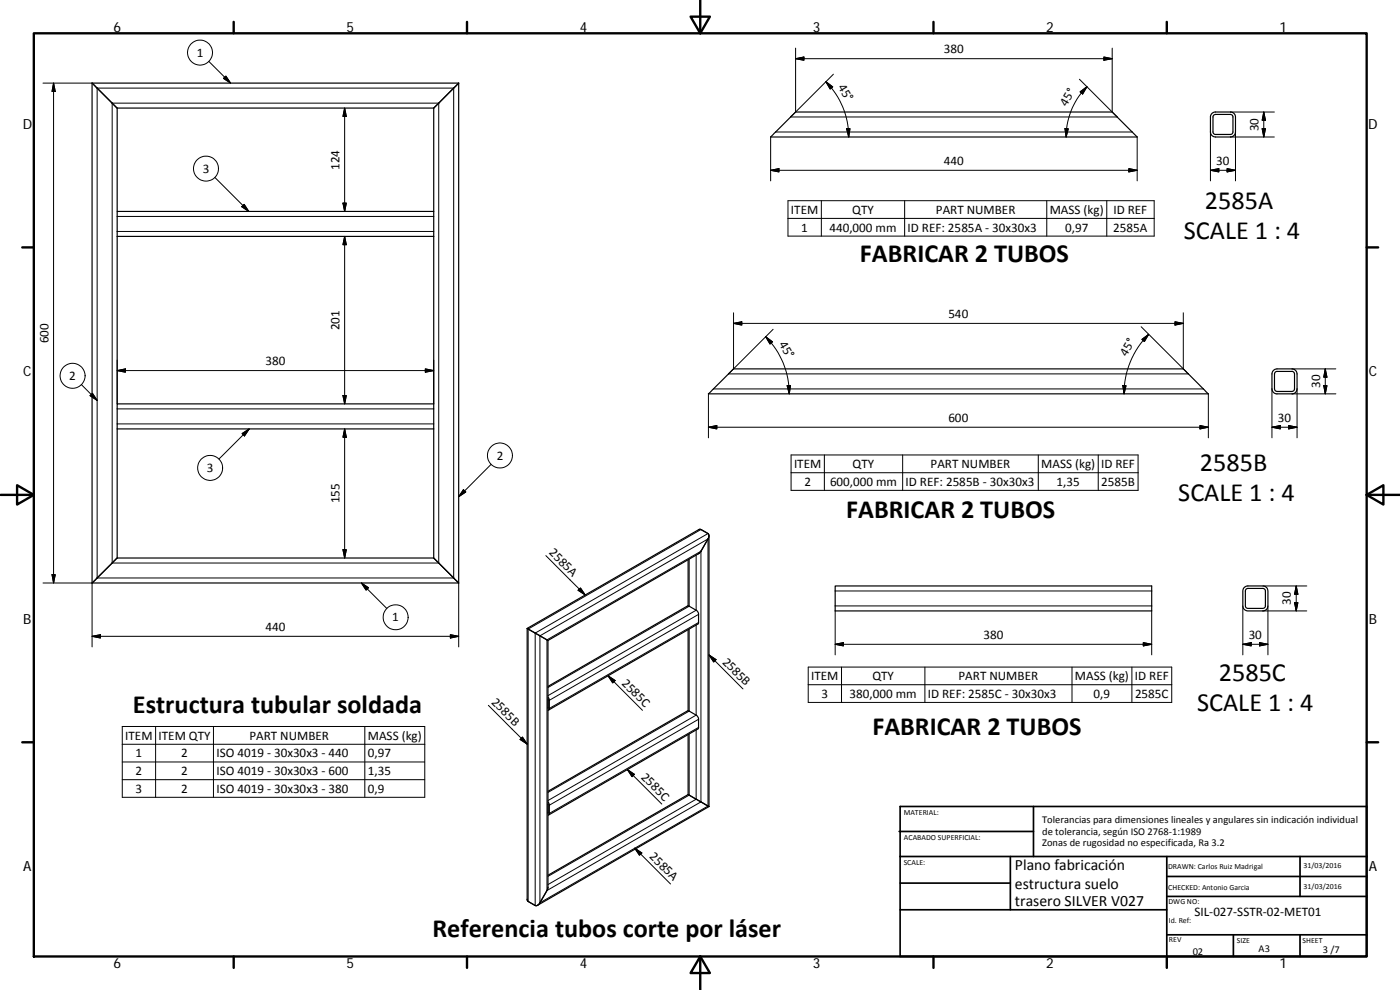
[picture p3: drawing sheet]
<svg xmlns="http://www.w3.org/2000/svg" width="420mm" height="297mm" viewBox="0 0 420 297" stroke-linecap="round" stroke-linejoin="round" font-family="sans-serif">
<g fill="none" stroke="#000" stroke-width=".36">
<path d="M27.6 24.9v150M27.6 24.9h110.1M27.6 24.9l7.6 7.5M35.2 32.4h95M35.2 32.4v31M130.2 32.4v31M137.7 24.9l-7.5 7.5M137.7 24.9v150M237.5 34.8l1.2-1.2h95.1l7.5 7.5h-110zM363.7 34l.8-.4h4.8a1.52 1.52 0 0 1 1.5 1.5v4.5a1.56 1.56 0 0 1-1.5 1.5h-4.5a1.52 1.52 0 0 1-1.5-1.5v-4.5zM364.2 34.6l.6-.3h4.5l.6 .3v5.4l-.5 .3h-4.8l-.3-.1-.3-.6zM35.2 70.9h95"/>
<path d="M35.2 70.9v50.3M130.2 63.4h-95v7.5M130.2 63.4v7.5M130.2 70.9v50.3M212.6 118.2l7.5-7.5h135l7.5 7.5zM382.2 111.1l1-.4h4.6a1.56 1.56 0 0 1 1.5 1.5v4.5a1.52 1.52 0 0 1-1.5 1.5h-4.6a1.52 1.52 0 0 1-1.5-1.5v-4.5zM382.7 111.7l.4-.3h4.8l.3 .2 .3 .6v4.5l-.2 .5-.5 .3h-4.6l-.5-.3-.2-.5v-4.5zM35.2 128.7h95M35.2 128.7v38.7M130.2 121.2v7.5M130.2 121.2h-95v7.5M130.2 128.7v38.7"/>
<path d="M27.6 174.9h110.1M35.2 167.4l-7.6 7.5M35.2 167.4h95M130.2 167.4l7.5 7.5M206.5 167.9v13.9M212.8 160.7v81.3M250.6 175.8h95v7.5h-95zM373.5 176.2l1-.4h4.5a1.52 1.52 0 0 1 1.5 1.5v4.5a1.52 1.52 0 0 1-1.5 1.5h-4.5a1.52 1.52 0 0 1-1.5-1.5v-4.5zM374 176.8l.5-.2h4.5l.5 .2 .3 .5v4.5l-.3 .5-.5 .2h-4.5l-.5-.2-.3-.5v-4.5zM158.2 188.6v81.2l.3 .7 2.1 1.2a1.31 1.31 0 0 0 1.4-.8l2.3-3.9 .2-.8v-74M158.2 188.6l51.4-29.7h.8l2.1 1.2a1.24 1.24 0 0 1 0 1.6l-2.6 4.3-45.4 26.2M158.2 188.6l6.3 3.6"/>
<path d="M206.5 188.9v24.4M164.5 209.1l.4 .8v2.7l-.1 .3-.3 .2M164.5 206l41.8-24.2h.4l2.2 1.3 .7 .8v3l-.2 .3-44.7 25.8M164.5 209.6v3M164.5 237.4l41.8-24.1h.4l2.2 1.3 .7 .8v3l-.2 .3-44.7 25.8M206.5 238.4l6.3 3.6M206.5 238.4l-42 24.2M206.5 220.4v18M164.5 241.1v2.9M164.5 240.6l.4 .8v2.7l-.2 .4h-.2M212.8 242l-51.5 29.6"/>
</g>
<g fill="none" stroke="#000" stroke-width=".3">
<path d="M62.7 18.4l6.5 6.5M238.8 14.4v19.2M238.8 17.6l2.5-.5v1zM331.3 17.1l2.5 .5-2.5 .5zM333.8 14.4v19.2M333.8 17.6h-95M12.9 24.9h14.7M16.1 24.9l.5 2.6h-1zM16.1 24.9v150M29.2 26.4h107v147h-107zM33.7 30.9h98v138h-98zM67.1 23.5l.7-.7 1.4 2.1z"/>
<path d="M103.4 32.4v31M103.4 32.4l.5 2.5h-1zM232.8 39.6h107M247.9 24.5a23.5 23.5 0 0 1 6.8 16.6M247.9 24.5l2 1.6-.8 .6zM250.1 22.3l-12.8 12.8h98l-11.4-11.3M254.1 38.6h1l-.4 2.5zM319.6 38.6h1l-.6 2.5zM324.2 27.6l2-1.6-1.3 2.2zM326.2 26a21.1 21.1 0 0 0-6.2 15.1M363.3 39.6v14.7M369.3 33.6h13.1"/>
<path d="M370.8 39.6v14.7M378.8 38.6h1l-.5 2.5zM379.3 33.6l.5 2.5h-1zM379.3 33.6v7.5M64.5 53.2l10.2 10.2M231.3 51.1h110M231.3 41.1v13.2M231.3 51.1l2.5-.5v1zM338.8 50.6l2.5 .5-2.5 .5zM341.3 41.1v13.2M363.3 51.1l2.5-.5v1zM363.3 51.1h7.5"/>
<path d="M368.3 50.6l2.5 .5-2.5 .5zM369.3 41.1h13.1M35.2 64.9h95M35.2 69.4h95M72.5 62l.8-.7 1.4 2.1zM102.9 60.9h1l-.5 2.5zM103.4 70.9v50.3M103.4 70.9l.5 2.5h-1zM236.5 60.2h109.9v10.6h-109.9zM236.5 65.5h109.9M246.5 60.2v10.6M271.5 60.2v10.6"/>
<path d="M314.1 60.2v10.6M332.2 60.2v10.6M220.1 93.9v16.8M220.1 97l2.5-.5v1zM220.1 97h135M342.5 98l14.1 14.2h-138l13.4-13.4M352.6 96.5l2.5 .5-2.5 .5zM355.1 93.9v16.8M24.4 115.4l4.8 4.7M27.7 118l1.5 2.1-2.2-1.4zM35.2 108v13.2M35.2 111.2l2.4-.5v1z"/>
<path d="M35.2 111.2h95M102.9 118.7h1l-.5 2.5zM127.6 110.7l2.6 .5-2.6 .5zM130.2 108v13.2M212.6 118.2v13.2M214.1 116.7h147M229.8 101a24.1 24.1 0 0 1 7.1 17.2M229.8 101l2 1.6-.7 .6zM236.2 115.7h1l-.3 2.5zM337 115.7h.9l-.6 2.5zM342.7 101.8l2-1.5-1.3 2.2zM344.7 100.3a25.1 25.1 0 0 0-7.4 17.9"/>
<path d="M362.6 118.2v13.2M381.7 116.7v14.7M387.8 110.7h13.1M387.8 118.2h13.1M389.3 116.7v14.7M397.3 115.7h.9l-.5 2.5zM397.7 110.7v7.5M397.7 110.7l.5 2.5h-.9zM35.2 122.7h95M35.2 127.2h95M72.7 130.1l2.1-1.4-1.4 2.1zM74.8 128.7l-9.1 9"/>
<path d="M103.4 128.7v38.7M103.4 128.7l.5 2.5h-1zM147.4 139.3l-9.7 9.7M212.6 128.2l2.5-.5v1zM212.6 128.2h150M237.4 136.5h104.2v10.6h-104.2zM247.4 136.5v10.6M270.9 136.5v10.6M311.6 136.5v10.6M329.6 136.5v10.6M360.1 127.7l2.5 .5-2.5 .5zM381.7 128.2l2.5-.5v1z"/>
<path d="M381.7 128.2h7.6M386.7 127.7l2.6 .5-2.6 .5zM139.1 146.9l.7 .7-2.1 1.4zM210.4 158.9l-51.9 29.8v81.8M237.4 141.8h104.2M12.9 174.9h14.7v19.2M15.6 172.4h1l-.5 2.5zM102.9 164.9h1l-.5 2.5zM108.5 174.9l2.1 1.4-.7 .8zM108.5 174.9l7.6 7.7M137.7 174.9v19.2M163.8 166.7l11.8 11.8"/>
<path d="M173.5 177.1l.7-.7 1.4 2.1zM206.8 167.8v14.1l-42.3 24.4M208.9 166.5v16.6l-44.4 25.6M212.5 160.1l-51.9 29.8v81.8M250.6 177.3h95M379 175.8h13.2M389 175.8l.5 2.5h-1zM389 175.8v7.5M27.6 190.9h110.1M27.6 190.9l2.6-.5v1zM135.2 190.4l2.5 .5-2.5 .5zM162 190.8l50.5-29.1v80.2l-50.5 29z"/>
<path d="M164.2 192l46.2-26.6v75.2l-46.2 26.6zM206.8 188.8v24.6l-42.3 24.4M208.9 187.5v27.1l-44.4 25.6M209.6 184.3l-44.7 25.8M209.6 186.8l-44.7 25.8M212.8 196.5l10.2 10.2M212.8 196.5l2.1 1.4-.7 .7zM250.6 193.3l2.5-.5v1zM250.6 193.3h95M250.6 181.8h95M250.6 183.3v13.2M343.1 192.8l2.5 .5-2.5 .5z"/>
<path d="M345.6 183.3v13.2M373 193.3l2.5-.5v1zM373 193.3h7.5M373 181.8v14.7M378 192.8l2.5 .5-2.5 .5zM379 183.3h13.2M380.5 181.8v14.7M388.5 180.8h1l-.5 2.5zM36.7 218h90.8v21.2h-90.8zM46.7 218v21.2M64.1 218v21.2M109.5 218v21.2"/>
<path d="M146.6 211.6l11.6 11.7M164.5 212.4h.1M164.5 209.9v.1M182.5 202.8l10.3 10.3M182.5 202.8l2.1 1.4-.7 .7zM208.9 219v20.8l-44.4 25.6M209.6 215.8l-44.7 25.8M209.6 218.2l-44.7 25.9M242.6 200.2h109.1v10.6h-109.1zM242.6 205.4h109.1M252.5 200.2v10.6M277.6 200.2v10.6"/>
<path d="M321.7 200.2v10.6M339.7 200.2v10.6M36.7 223.3h90.8M36.7 228.6h90.8M36.7 233.9h90.8M156.8 221.1l1.4 2.2-2.1-1.4zM188.3 230.9l10.3 10.4M188.3 230.9l2.1 1.4-.7 .7zM206.8 220.2v18.4l-42.3 24.4M164.5 243.9h.1M164.5 241.4h.1M190.5 254.5l10.7 10.7"/>
<path d="M190.5 254.5l2.1 1.4-.7 .7z"/>
<circle cx="60" cy="15.8" r="3.7"/>
<circle cx="61.8" cy="50.6" r="3.7"/>
<circle cx="21.8" cy="112.8" r="3.8"/>
<circle cx="150" cy="136.7" r="3.8"/>
<circle cx="63.1" cy="140.4" r="3.7"/>
<circle cx="118.7" cy="185.2" r="3.8"/>
</g>
<g fill="none" stroke="#000" stroke-width=".71">
<path d="M10.1 10h400.1v277h-400.1zM70.1 6.6v3.4M140.2 6.6v3.4M207.3 5h5.8l-2.9 5zM210.2 0v10M280.2 6.6v3.4M350.2 6.6v3.4M6.7 74.2h3.4M410.2 74.2h3.4M.2 148.5h9.9M5.1 145.6l5 2.9-5 2.9zM410.2 148.5l5-2.9v5.8z"/>
<path d="M410.2 148.5h9.9M6.7 222.7h3.4M410.2 222.7h3.4M70.1 287v3.4M140.2 287v3.4M210.2 287l2.9 5h-5.8zM210.2 287v10M280.2 287v3.4M350.2 287v3.4"/>
</g>
<g fill="none" stroke="#000" stroke-width=".51">
<path d="M269.8 249.5h40.4M270.1 257h140.1M270.1 242h140.1v45h-140.1zM303.2 257v16M310.2 242v15M350.2 257v30M390.2 257v12M270.1 273h80.1M270.1 265h33.1M350.2 269h60M350.2 263h60M350.2 280.5h60"/>
<path d="M370.2 280.5v6.5M390.2 280.5v6.5"/>
</g>
<g fill="#000" stroke="#000" stroke-width=".3">
<path d="M238.8 17.6l2.5-.5v1zM331.3 17.1l2.5 .5-2.5 .5zM16.1 24.9l.5 2.6h-1zM67.1 23.5l.7-.7 1.4 2.1zM103.4 32.4l.5 2.5h-1zM247.9 24.5l2 1.6-.8 .6zM254.1 38.6h1l-.4 2.5zM319.6 38.6h1l-.6 2.5zM324.2 27.6l2-1.6-1.3 2.2zM378.8 38.6h1l-.5 2.5zM379.3 33.6l.5 2.5h-1zM231.3 51.1l2.5-.5v1z"/>
<path d="M338.8 50.6l2.5 .5-2.5 .5zM363.3 51.1l2.5-.5v1zM368.3 50.6l2.5 .5-2.5 .5zM72.5 62l.8-.7 1.4 2.1zM102.9 60.9h1l-.5 2.5zM103.4 70.9l.5 2.5h-1zM220.1 97l2.5-.5v1zM352.6 96.5l2.5 .5-2.5 .5zM27.7 118l1.5 2.1-2.2-1.4zM35.2 111.2l2.4-.5v1zM102.9 118.7h1l-.5 2.5zM127.6 110.7l2.6 .5-2.6 .5z"/>
<path d="M229.8 101l2 1.6-.7 .6zM236.2 115.7h1l-.3 2.5zM337 115.7h.9l-.6 2.5zM342.7 101.8l2-1.5-1.3 2.2zM397.3 115.7h.9l-.5 2.5zM397.7 110.7l.5 2.5h-.9zM72.7 130.1l2.1-1.4-1.4 2.1zM103.4 128.7l.5 2.5h-1zM212.6 128.2l2.5-.5v1zM360.1 127.7l2.5 .5-2.5 .5zM381.7 128.2l2.5-.5v1zM386.7 127.7l2.6 .5-2.6 .5z"/>
<path d="M139.1 146.9l.7 .7-2.1 1.4zM15.6 172.4h1l-.5 2.5zM102.9 164.9h1l-.5 2.5zM108.5 174.9l2.1 1.4-.7 .8zM173.5 177.1l.7-.7 1.4 2.1zM389 175.8l.5 2.5h-1zM27.6 190.9l2.6-.5v1zM135.2 190.4l2.5 .5-2.5 .5zM212.8 196.5l2.1 1.4-.7 .7zM250.6 193.3l2.5-.5v1zM343.1 192.8l2.5 .5-2.5 .5zM373 193.3l2.5-.5v1z"/>
<path d="M378 192.8l2.5 .5-2.5 .5zM388.5 180.8h1l-.5 2.5zM182.5 202.8l2.1 1.4-.7 .7zM156.8 221.1l1.4 2.2-2.1-1.4zM188.3 230.9l2.1 1.4-.7 .7zM190.5 254.5l2.1 1.4-.7 .7z"/>
</g>
<g font-size="7.9">
<text x="361.6" y="62.8">2585A</text>
<text x="355.3" y="71.8">SCALE 1 : 4</text>
<text x="258.1" y="78.7">FABRICAR 2 TUBOS</text>
<text x="360.1" y="141.4">2585B</text>
<text x="253.9" y="155.5">FABRICAR 2 TUBOS</text>
<text x="353.6" y="150.4">SCALE 1 : 4</text>
<text x="365.7" y="204.2">2585C</text>
<text x="39.9" y="213.9">Estructura tubular soldada</text>
<text x="359.3" y="213.3">SCALE 1 : 4</text>
<text x="261.8" y="220.6">FABRICAR 2 TUBOS</text>
<text x="129.8" y="281.1">Referencia tubos corte por láser</text>
</g>
<g font-size="4.7">
<text x="304.6" y="261.2">Plano fabricación</text>
<text x="304.6" y="266.6">estructura suelo</text>
<text x="304.6" y="272">trasero SILVER V027</text>
</g>
<g font-size="4.2">
<text x="34" y="9.6">6</text>
<text x="104" y="9.6">5</text>
<text x="174" y="9.6">4</text>
<text x="244" y="9.6">3</text>
<text x="314" y="9.6">2</text>
<text x="384" y="9.6">1</text>
<text x="6.8" y="38.7">D</text>
<text x="410.6" y="38.7">D</text>
<text x="7" y="112.9">C</text>
<text x="410.8" y="112.9">C</text>
<text x="7" y="187.1">B</text>
<text x="410.8" y="187.1">B</text>
<text x="7" y="261.3">A</text>
<text x="410.8" y="261.3">A</text>
<text x="34" y="290.4">6</text>
<text x="104" y="290.4">5</text>
<text x="174" y="290.4">4</text>
<text x="244" y="290.4">3</text>
<text x="314" y="290.4">2</text>
<text x="384" y="290.4">1</text>
</g>
<g font-size="3.9">
<text x="59" y="17">1</text>
<text x="283.3" y="16">380</text>
<text x="251.4" y="26.1" transform="rotate(59 251.4 26.1)">45°</text>
<text x="320.1" y="32" transform="rotate(-60 320.1 32)">45°</text>
<text x="377.7" y="39.3" transform="rotate(-90 377.7 39.3)">30</text>
<text x="60.8" y="51.9">3</text>
<text x="101.9" y="50.9" transform="rotate(-90 101.9 50.9)">124</text>
<text x="283.3" y="49.6">440</text>
<text x="365" y="49.6">30</text>
<text x="237.4" y="64.1">ITEM</text>
<text x="255.7" y="64.2">QTY</text>
<text x="280.9" y="64.1">PART NUMBER</text>
<text x="315" y="64.3">MASS (kg)</text>
<text x="334.2" y="64.1">ID REF</text>
<text x="240.5" y="69.5">1</text>
<text x="248.9" y="69.5">440,000 mm</text>
<text x="272.4" y="69.5">ID REF: 2585A ‐ 30x30x3</text>
<text x="319.6" y="69.5">0,97</text>
<text x="334.1" y="69.5">2585A</text>
<text x="284.6" y="95.5">540</text>
<text x="101.9" y="99.1" transform="rotate(-90 101.9 99.1)">201</text>
<text x="14.5" y="102.9" transform="rotate(-90 14.5 102.9)">600</text>
<text x="233.8" y="103.1" transform="rotate(60 233.8 103.1)">45°</text>
<text x="338" y="107" transform="rotate(-60 338 107)">45°</text>
<text x="79.7" y="109.6">380</text>
<text x="20.8" y="114">2</text>
<text x="396.2" y="116.5" transform="rotate(-90 396.2 116.5)">30</text>
<text x="284.6" y="126.6">600</text>
<text x="383.5" y="126.6">30</text>
<text x="149.1" y="137.9">2</text>
<text x="62.1" y="141.7">3</text>
<text x="238.3" y="140.4">ITEM</text>
<text x="255.9" y="140.4">QTY</text>
<text x="279.3" y="140.4">PART NUMBER</text>
<text x="312.5" y="140.5">MASS (kg)</text>
<text x="330.5" y="140.4">ID REF</text>
<text x="241.4" y="145.7">2</text>
<text x="249.1" y="145.7">600,000 mm</text>
<text x="271.8" y="145.7">ID REF: 2585B ‐ 30x30x3</text>
<text x="317.1" y="145.7">1,35</text>
<text x="330.5" y="145.7">2585B</text>
<text x="101.9" y="151" transform="rotate(-90 101.9 151)">155</text>
<text x="164.6" y="165.9" transform="rotate(45 164.6 165.9)">2585A</text>
<text x="387.4" y="181.5" transform="rotate(-90 387.4 181.5)">30</text>
<text x="79.7" y="189.4">440</text>
<text x="117.7" y="186.5">1</text>
<text x="295.1" y="191.7">380</text>
<text x="374.7" y="191.7">30</text>
<text x="216.6" y="198.8" transform="rotate(45 216.6 198.8)">2585B</text>
<text x="186.4" y="205.2" transform="rotate(45 186.4 205.2)">2585C</text>
<text x="243.4" y="204">ITEM</text>
<text x="246.6" y="209.4">3</text>
<text x="255" y="209.4">380,000 mm</text>
<text x="261.8" y="204">QTY</text>
<text x="278.5" y="209.4">ID REF: 2585C ‐ 30x30x3</text>
<text x="287.7" y="204">PART NUMBER</text>
<text x="322.6" y="204.2">MASS (kg)</text>
<text x="328.2" y="209.4">0,9</text>
<text x="340.6" y="204">ID REF</text>
<text x="340.6" y="209.4">2585C</text>
<text x="147.3" y="210.9" transform="rotate(45 147.3 210.9)">2585B</text>
<text x="37.6" y="221.9">ITEM</text>
<text x="47.6" y="221.9">ITEM QTY</text>
<text x="74.8" y="221.9">PART NUMBER</text>
<text x="110.4" y="222">MASS (kg)</text>
<text x="40.7" y="227.2">1</text>
<text x="54.4" y="227.2">2</text>
<text x="65" y="227.2">ISO 4019 ‐ 30x30x3 ‐ 440</text>
<text x="110.4" y="227.2">0,97</text>
<text x="40.7" y="232.5">2</text>
<text x="54.4" y="232.5">2</text>
<text x="65" y="232.5">ISO 4019 ‐ 30x30x3 ‐ 600</text>
<text x="110.4" y="232.5">1,35</text>
<text x="192.3" y="233.4" transform="rotate(45 192.3 233.4)">2585C</text>
<text x="40.7" y="237.8">3</text>
<text x="54.4" y="237.8">2</text>
<text x="65" y="237.8">ISO 4019 ‐ 30x30x3 ‐ 380</text>
<text x="110.4" y="237.8">0,9</text>
<text x="194.8" y="257.2" transform="rotate(45 194.8 257.2)">2585A</text>
<text x="358.5" y="274.9">SIL‐027‐SSTR‐02‐MET01</text>
</g>
<g font-size="3.1">
<text x="312.8" y="246.8">Tolerancias para dimensiones lineales y angulares sin indicación individual</text>
<text x="312.8" y="250.4">de tolerancia, según ISO 2768‐1:1989</text>
<text x="312.8" y="254">Zonas de rugosidad no especificada, Ra 3.2</text>
<text x="357.9" y="286.4">02</text>
<text x="377.7" y="285.6">A3</text>
<text x="397" y="285.9">3 /7</text>
</g>
<g font-size="2.4">
<text x="271.2" y="244.4">MATERIAL:</text>
<text x="271.3" y="251.9">ACABADO SUPERFICIAL:</text>
<text x="271.2" y="259.7">SCALE:</text>
<text x="350.6" y="260.8">DRAWN: Carlos Ruiz Madrigal</text>
<text x="391.2" y="260.6">31/03/2016</text>
<text x="350.6" y="267">CHECKED: Antonio Garcia</text>
<text x="391.2" y="266.6">31/03/2016</text>
<text x="350.7" y="271.4">DWG NO:</text>
<text x="350.8" y="276.8">Id. Ref:</text>
<text x="350.8" y="282.8">REV</text>
<text x="371.2" y="282.9">SIZE</text>
<text x="390.9" y="282.9">SHEET</text>
</g>
</svg>
